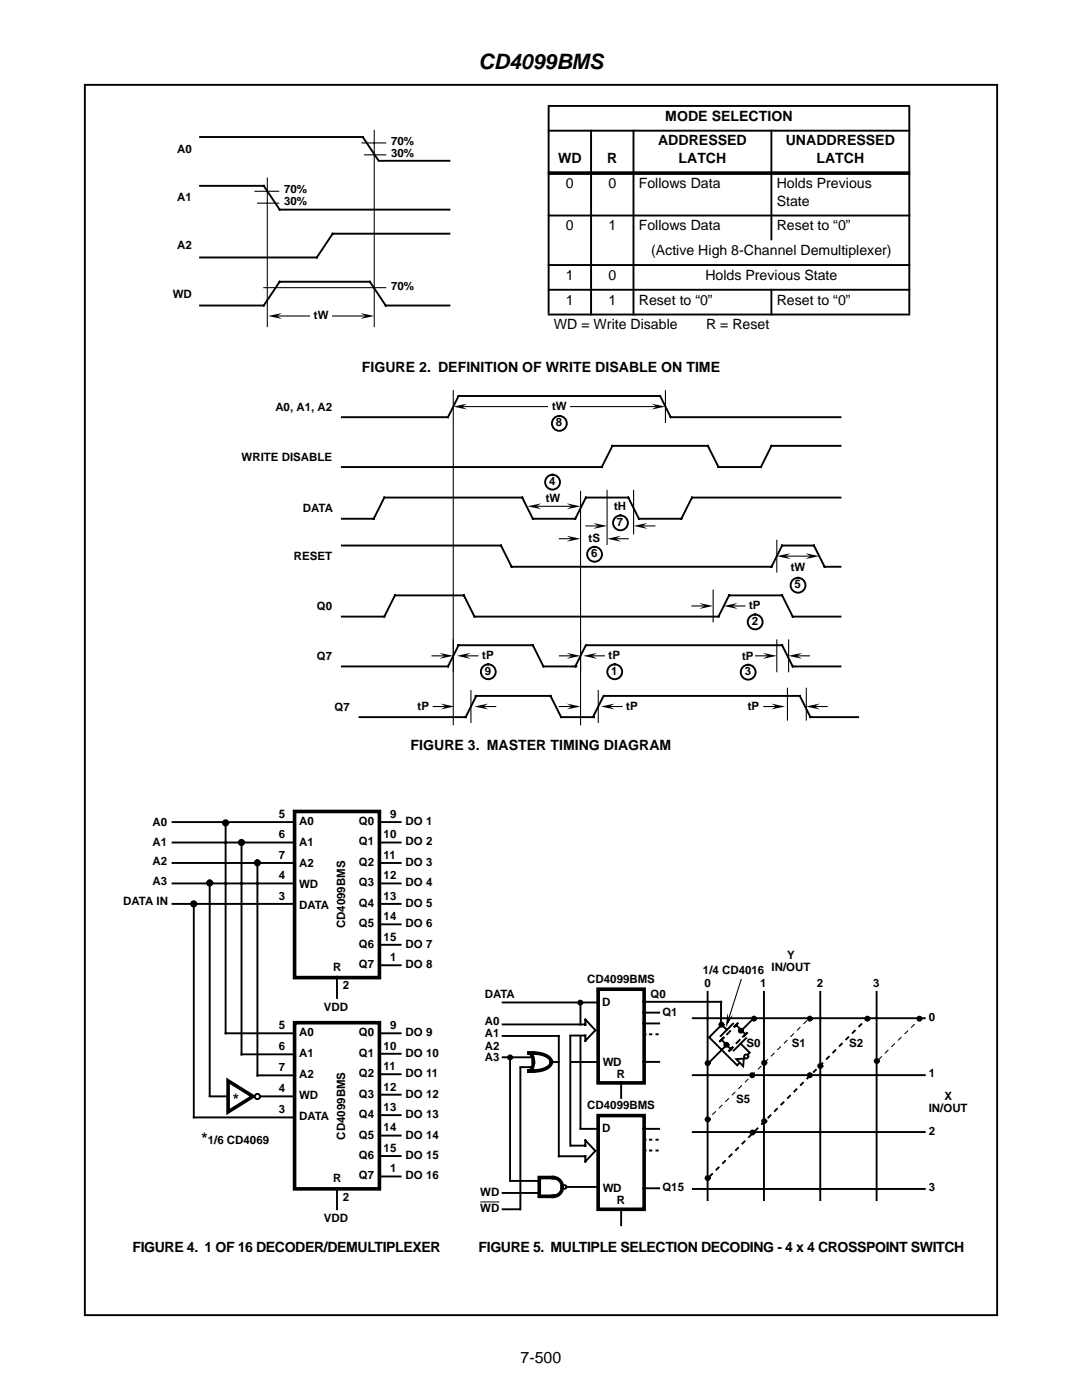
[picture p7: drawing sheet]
<svg xmlns="http://www.w3.org/2000/svg" width="216mm" height="279mm" viewBox="0 0 216 279" stroke-linecap="round" stroke-linejoin="round" font-family="sans-serif">
<path d="M16.9 16.9h182.1v245.6h-182.1zM39.9 27.3h32.5l3.2 4.8M39.9 37.1h12.7l3.2 4.7h33.9M75.9 32.1h13.8M89.7 46.6h-23.3l-3.2 4.8h-23.3M39.9 61h12.7l3.2-4.8h18l3.2 4.8h12.7" fill="none" stroke="#000" stroke-width=".38"/>
<path d="M50.9 38.2h4.7M53.3 35.5v29.7M72.2 28.5h4.8M72.7 30.9h4.3M74.7 26v39.2M51.4 40.5h4.2M52.6 57.4h24.4M55.3 63.1h17.6" fill="none" stroke="#000" stroke-width=".21"/>
<path d="M53.5 63.1l2.8-.6-1 .6 1 .6zM71.9 62.5l2.8 .6-2.8 .6 1-.6z" fill="#000"/>
<g fill="#fff">
<path d="M62 61.7h4.2v2.4h-4.2z" fill-rule="evenodd"/>
<path d="M109.5 19.7h71.9v49.9h-71.9z" fill-rule="evenodd"/>
</g>
<path d="M109.3 21.1h72.3zM109.3 26.1h72.3zM153.9 25.9v22.1zM109.3 43h72.3zM109.3 52.9h72.3zM109.3 57.8h72.3zM109.5 21.3v41.3zM117.9 25.9v37zM126.4 25.9v37zM153.9 57.7v5.2zM181.4 21.3v41.3zM109.3 62.8h72.3z" fill="#000" stroke="#000" stroke-width=".38"/>
<path d="M109.3 34.5h72.3z" fill="#000" stroke="#000" stroke-width=".72" stroke-linecap="butt"/>
<path d="M68.2 83.3h21.2l2.1-4.3h40.2l2.1 4.3h33.9M167.7 89h-13.8l-2.1 4.2h-8.4l-2.2-4.2h-19l-2.1 4.2h-51.9M167.7 99.3h-29.6l-2.1 4.2h-8.5l-2.1-4.2h-8.5l-2.1 4.2h-8.5l-2.1-4.2h-27.5l-2.1 4.2h-6.4M68.2 108.9h31.8l2.1 4.2h51.8l2.2-4.2h6.3l2.1 4.2h3.2M68.2 123.1h8.5l2.1-4.3h13.8l2.1 4.3h48.7l2.1-4.3h10.6l2.1 4.3h9.5M68.2 133h21.2M91.4 128.8h14.9l2.1 4.2M91.5 128.8l-2.1 4.2M108.5 133h6.5M116.9 128.8l-2.1 4.2M117.1 128.8h39l2.1 4.2h9.5" fill="none" stroke="#000" stroke-width=".38"/>
<path d="M90.4 78v66.6M132.8 78v6.3M92.2 81.1h38.8" fill="none" stroke="#000" stroke-width=".21"/>
<path d="M90.4 81.1l2.8-.5-1 .5 1 .6zM130 80.6l2.8 .5-2.8 .6 1-.6z" fill="#000"/>
<path d="M109.5 79.9h4.2v2.4h-4.2z" fill-rule="evenodd" fill="#fff"/>
<g fill="none" stroke="#000" stroke-width=".38">
<circle cx="110.3" cy="96.2" r="1.48"/>
<circle cx="111.6" cy="84.5" r="1.48"/>
<circle cx="118.6" cy="110.6" r="1.48"/>
<circle cx="123.8" cy="104.4" r="1.48"/>
</g>
<path d="M115.8 98.1v46.5M121.1 97.9v10.8M126.4 97.9v8.6M107 101h7.1M111.6 107.5h2.5M116.9 105h2.5M122.9 107.5h2.5M128.2 105h2.5M155 107.8v6.4M156.7 111h5" fill="none" stroke="#000" stroke-width=".21"/>
<path d="M105.3 101l2.7-.5-1 .5 1 .6zM113.1 100.5l2.7 .5-2.7 .6 1-.6zM113.1 106.9l2.7 .6-2.7 .6 1-.6zM118.4 104.4l2.7 .6-2.7 .5 1-.5zM121.1 107.5l2.8-.6-1 .6 1 .6zM126.4 105l2.8-.6-1 .6 1 .5zM155 111l2.8-.6-1.1 .6 1.1 .6zM160.7 110.4l2.8 .6-2.8 .6 1-.6z" fill="#000"/>
<path d="M157.1 111.9h4.3v2.4h-4.3z" fill-rule="evenodd" fill="#fff"/>
<g fill="none" stroke="#000" stroke-width=".38">
<path d="M94.9 138.9h14.9l2.2 4.2M95 138.9l-2 4.2h-21.3M120.4 138.9l-2.1 4.2M120.6 138.9h39l2.1 4.2h9.5M112 143.1h6.5M34.4 164.1h24M34.4 168.1h24M34.4 172.2h24M34.4 176.3h24M41.8 175.7v43M45 163.9v42.3h13.4M48.2 168.5v42"/>
<path d="M51.4 171.6v43.1M34.4 180.4h24M38.7 180.5v42.5h19.7M67.2 194.9v4.3M41.8 218.8h16.6M48.2 210.4h10.2M51.4 214.6h7M75.7 206.2h4.2M75.7 210.3h4.2M75.7 214.4h4.2M75.7 218.5h4.2M75.7 222.5h4.2"/>
<path d="M75.7 226.6h4.2M75.7 230.7h4.2M75.7 234.8h4.2"/>
<circle cx="159.2" cy="116.8" r="1.48"/>
<circle cx="97.4" cy="134.1" r="1.48"/>
<circle cx="122.7" cy="134.1" r="1.48"/>
<circle cx="149.3" cy="134.2" r="1.48"/>
<circle cx="150.7" cy="124.1" r="1.48"/>
</g>
<g fill="#000">
<path d="M87.7 130.3l2.7 .6-2.7 .6 1-.6zM91.2 130.9l2.7-.6-1 .6 1 .6zM113.1 130.3l2.7 .6-2.7 .6 1-.6zM116.4 130.9l2.7-.6-1 .6 1 .6zM139.5 120.4l2.8 .5-2.8 .6 1.1-.6zM144.4 120.9l2.8-.5-1 .5 1 .6zM152.2 130.3l2.8 .6-2.8 .6 1.1-.6zM157.3 130.9l2.8-.6-1.1 .6 1.1 .6zM87.9 140.4l2.8 .6-2.8 .6 1-.6zM94.7 141l2.7-.6-1 .6 1 .6zM113.1 140.4l2.7 .6-2.7 .6 1-.6zM119.9 141l2.8-.6-1.1 .6 1.1 .6z"/>
<path d="M153.9 140.4l2.8 .6-2.8 .6 1-.6zM160.8 141l2.8-.6-1 .6 1 .6z"/>
</g>
<g fill="none" stroke="#000" stroke-width=".21">
<path d="M142.3 117.8v6.3M86.2 130.9h2.5M90.4 127.7v6.4M92.9 130.9h2.5M94 137.8v6.4M111.6 130.9h2.5M115.8 127.7v6.4M118.1 130.9h2.5M119.4 137.8v6.4M138.1 120.9h2.5M146.2 120.9h2.5M150.8 130.9h2.5"/>
<path d="M155 127.7v6.4M157.1 137.4v6.3M157.4 127.7v6.4M159 130.9h2.5M160.9 137.4v6.3M86.4 141h2.5M96.4 141h2.5M111.6 141h2.5M121.6 141h2.5M152.4 141h2.5M162.6 141h2.5"/>
</g>
<g fill="#000" stroke="#000" stroke-width=".38">
<circle cx="41.9" cy="176.2" r=".53"/>
<circle cx="45" cy="164.2" r=".53"/>
<circle cx="48.2" cy="168.1" r=".53"/>
<circle cx="51.4" cy="172.2" r=".53"/>
<circle cx="38.7" cy="180.4" r=".53"/>
</g>
<path d="M58.8 204.1h16.9v33.2h-16.9z" fill="none" stroke="#000" stroke-width=".72"/>
<path d="M45.5 215.7l5 3.1-5 3.1z" fill="#fff" stroke="#000" stroke-width=".72"/>
<circle cx="51.4" cy="218.8" r=".53" fill="#fff" stroke="#000" stroke-width=".38"/>
<path d="M58.8 161.9h16.9v33.2h-16.9zM119.4 197.4h9.1v18.7h-9.1z" fill="none" stroke="#000" stroke-width=".72"/>
<g fill="none" stroke="#000" stroke-width=".38">
<path d="M75.7 164.1h4.2M75.7 168.1h4.2M75.7 172.2h4.2M75.7 176.3h4.2M75.7 180.4h4.2M75.7 184.5h4.2M75.7 188.6h4.2M75.7 192.6h4.2M128.4 199.9h15.5M141.2 198v41.5M143.9 199.9v4.3M152.4 198v41.5"/>
<path d="M163.7 198v41.5M174.9 198v41.5M128.4 202.1h3.1M128.4 204.3h3.1M128.4 211.9h3.1M128.4 206.4h3.2M138.2 203.2h46.3M138.2 214.6h46.3M141.6 207.1l5.5 5.5M144 204.5l-2.5 2.5M144 207.6l1.9 1.8M144.4 204.9l.6 .6"/>
<path d="M144.4 207.1l-.7 .7M144.8 208.8l-3.4 3.4M145.7 205.8l-.6 .6M146.1 209l-.6 .6M146.2 209.1l-.6 .6M146.3 204.3l-2.5 2.5M146.9 204.6l1.9 1.9M147.2 204.2l-.6 .7M147.2 204.3l-.6 .6M147.6 207.5l-.6 .7M147.8 208.3l1.7 1.7M148.9 206.3l-.7 .6"/>
<path d="M148.9 207.2l-2.5 2.5M149.1 206.1l-.6 .7M149.6 210.1l-2.5 2.5M150.3 203.3l-2.7 2.7M173 203.2l-31.6 31.8M67.2 237.1v4.2M128.4 227.4h3.1M128.4 229.6h3.1M138.2 225.9h46.3M138.2 237.3h46.3"/>
</g>
<path d="M128.4 206.4h3.2M173 203.2l-31.6 31.8M128.4 227.4h3.1M128.4 229.6h3.1" fill="none" stroke="#fff" stroke-width=".38"/>
<path d="M161.5 203.2l-20.1 20M183.7 203.2l-8.7 8.6" fill="none" stroke="#fff" stroke-width=".21"/>
<path d="M147.9 195.5l-2.5 7.8M161.5 203.2l-20.1 20M183.7 203.2l-8.7 8.6" fill="none" stroke="#000" stroke-width=".21"/>
<g fill="#000" stroke="#000" stroke-width=".38">
<circle cx="144" cy="204.5" r=".41"/>
<circle cx="144.9" cy="208.5" r=".41"/>
<circle cx="147.8" cy="205.7" r=".41"/>
<circle cx="150.1" cy="214.6" r=".41"/>
<circle cx="150.4" cy="203.3" r=".41"/>
<circle cx="152.5" cy="212.1" r=".41"/>
<circle cx="161.6" cy="214.6" r=".41"/>
<circle cx="161.6" cy="203.3" r=".41"/>
<circle cx="163.7" cy="212.7" r=".41"/>
<circle cx="173.1" cy="203.3" r=".41"/>
<circle cx="175" cy="211.8" r=".41"/>
<circle cx="183.5" cy="203.3" r=".41"/>
<circle cx="141.2" cy="223.4" r=".41"/>
<circle cx="141.2" cy="235.1" r=".41"/>
<circle cx="150.2" cy="226" r=".41"/>
<circle cx="152.5" cy="223.8" r=".41"/>
</g>
<path d="M145.1 202.2l.3 1.1 .9-.7-1.4 2.4z" fill="#000"/>
<g fill="#fff" stroke="#000" stroke-width=".38">
<path d="M146.9 211.4l1.5-.1-.1 1.5z"/>
<circle cx="148.9" cy="210.8" r=".41"/>
</g>
<path d="M100.3 200.1h18.9M100.3 204.4h16.5M113.9 211.9h5.2M116.8 203.5v1.1M116.8 203.5l2 2.1M118.8 205.6l-2 2.1v-1h-3M100.3 238.1h7.2M101.9 235.7h5.6" fill="none" stroke="#000" stroke-width=".38"/>
<path d="M106.4 211.9l-.2 1.3-.3 .4-.3 .1h1.9l1.2-.4 1-.6 .3-.7-.3-.8-1-.6-1.2-.4-1.9-.1 .3 .3 .3 .3 .2 1.3M112.2 236.9l-.3 1-.8 .7-.7 .2h-2.8v-3.8h2.8l.7 .2 .8 .6 .3 1.1" fill="none" stroke="#000" stroke-width=".72"/>
<circle cx="112.7" cy="236.9" r=".37" fill="#fff" stroke="#000" stroke-width=".38"/>
<g fill="none" stroke="#000" stroke-width=".38">
<path d="M100.3 211h6.1M100.3 206.7h11.2M101.8 210.9v24.8M103.8 213h2.1M103.8 213.3v28M110.2 211.9h1.3M111.5 206.9v23.9h5.3v1l2-2.1M113.8 206.9v21.7M115.8 200.2v4.3M115.8 206.9v18.3M123.9 215.9v3.2M113.1 236.9h6.3"/>
<path d="M114.1 228.6h2.7M115.8 225.3h3.6M116.8 227.6v1M116.8 227.6l2 2.1M128.4 237.1h3.1M128.4 225.3h3.1M100.3 241.3h3.4M123.9 241.3v3.2"/>
</g>
<path d="M119.4 222.6h9.1v18.7h-9.1z" fill="none" stroke="#000" stroke-width=".72"/>
<path d="M95.8 239.9h3.9z" fill="#000" stroke="#000" stroke-width=".2"/>
<g fill="#000" stroke="#000" stroke-width=".38">
<circle cx="101.8" cy="211" r=".41"/>
<circle cx="115.8" cy="200.1" r=".41"/>
<circle cx="141.2" cy="212.2" r=".41"/>
</g>
<text font-size="4.2" x="95.5" y="13.8">CD4099BMS</text>
<g font-size="3.2">
<text x="46.4" y="220.6">*</text>
<text x="40.2" y="228.3">*</text>
<text x="103.9" y="272">7-500</text>
</g>
<g font-size="2.8">
<text x="131.3" y="29">ADDRESSED</text>
<text x="132.8" y="24.1">MODE SELECTION</text>
<text x="156.8" y="29">UNADDRESSED</text>
<text x="111.4" y="32.6">WD</text>
<text x="121.2" y="32.6">R</text>
<text x="135.4" y="32.6">LATCH</text>
<text x="162.9" y="32.6">LATCH</text>
<text x="112.9" y="37.5">0</text>
<text x="121.4" y="37.5">0</text>
<text x="127.5" y="37.5">Follows Data</text>
<text x="155" y="37.5">Holds Previous</text>
<text x="155" y="41">State</text>
<text x="112.9" y="46">0</text>
<text x="121.4" y="46">1</text>
<text x="127.5" y="46">Follows Data</text>
<text x="155" y="46">Reset to “0”</text>
<text x="129.9" y="50.9">(Active High 8-Channel Demultiplexer)</text>
<text x="112.9" y="55.8">1</text>
<text x="121.4" y="55.8">0</text>
<text x="140.8" y="55.8">Holds Previous State</text>
<text x="110.5" y="65.7">WD = Write Disable</text>
<text x="112.9" y="60.8">1</text>
<text x="121.4" y="60.8">1</text>
<text x="127.5" y="60.8">Reset to “0”</text>
<text x="140.9" y="65.7">R = Reset</text>
<text x="155" y="60.8">Reset to “0”</text>
<text x="72.2" y="74.3">FIGURE 2. DEFINITION OF WRITE DISABLE ON TIME</text>
<text x="81.9" y="149.6">FIGURE 3. MASTER TIMING DIAGRAM</text>
<text x="26.4" y="249.8">FIGURE 4. 1 OF 16 DECODER/DEMULTIPLEXER</text>
<text x="95.5" y="249.8">FIGURE 5. MULTIPLE SELECTION DECODING - 4 x 4 CROSSPOINT SWITCH</text>
</g>
<g font-size="2.3">
<text x="78" y="28.9">70%</text>
<text x="35.3" y="30.5">A0</text>
<text x="78" y="31.3">30%</text>
<text x="35.3" y="40.2">A1</text>
<text x="56.7" y="38.5">70%</text>
<text x="56.7" y="40.9">30%</text>
<text x="35.3" y="49.8">A2</text>
<text x="34.5" y="59.4">WD</text>
<text x="78" y="57.8">70%</text>
<text x="62.6" y="63.7">tW</text>
<text x="54.9" y="82">A0, A1, A2</text>
<text x="110.1" y="81.9">tW</text>
<text x="110.9" y="85.1">8</text>
<text x="48.2" y="91.9">WRITE DISABLE</text>
<text x="108.9" y="100.3">tW</text>
<text x="109.6" y="96.8">4</text>
<text x="122.5" y="101.8">tH</text>
<text x="60.4" y="102.2">DATA</text>
<text x="123.1" y="105">7</text>
<text x="58.6" y="111.8">RESET</text>
<text x="117.4" y="108.1">tS</text>
<text x="118" y="111.2">6</text>
<text x="157.8" y="114">tW</text>
<text x="158.5" y="117.4">5</text>
<text x="63.2" y="121.8">Q0</text>
<text x="149.5" y="121.6">tP</text>
<text x="150" y="124.7">2</text>
<text x="63.2" y="131.7">Q7</text>
<text x="96.2" y="131.5">tP</text>
<text x="121.4" y="131.5">tP</text>
<text x="148.1" y="131.6">tP</text>
<text x="96.7" y="134.7">9</text>
<text x="122" y="134.7">1</text>
<text x="148.6" y="134.8">3</text>
<text x="66.8" y="141.8">Q7</text>
<text x="83.3" y="141.7">tP</text>
<text x="125" y="141.7">tP</text>
<text x="149.2" y="141.7">tP</text>
<text x="30.4" y="164.8">A0</text>
<text x="55.7" y="163.2">5</text>
<text x="55.7" y="167.3">6</text>
<text x="59.7" y="164.6">A0</text>
<text x="71.6" y="164.6">Q0</text>
<text x="76.5" y="167.3">10</text>
<text x="77.8" y="163.2">9</text>
<text x="80.9" y="164.6">DO 1</text>
<text x="30.4" y="168.8">A1</text>
<text x="30.4" y="172.7">A2</text>
<text x="55.7" y="171.4">7</text>
<text x="59.7" y="168.8">A1</text>
<text x="59.7" y="173">A2</text>
<text x="71.6" y="172.8">Q2</text>
<text x="71.6" y="168.7">Q1</text>
<text x="76.5" y="171.4">11</text>
<text x="80.9" y="168.7">DO 2</text>
<text x="80.9" y="172.8">DO 3</text>
<text x="30.4" y="176.6">A3</text>
<text x="55.7" y="175.5">4</text>
<text x="55.7" y="179.6">3</text>
<text x="59.7" y="177.2">WD</text>
<text x="71.6" y="176.9">Q3</text>
<text x="76.5" y="175.5">12</text>
<text x="76.5" y="179.6">13</text>
<text x="80.9" y="176.9">DO 4</text>
<text x="24.6" y="180.5">DATA IN</text>
<text x="59.7" y="181.4">DATA</text>
<text x="68.9" y="185.3" transform="rotate(-90 68.9 185.3)">CD4099BMS</text>
<text x="71.6" y="185.1">Q5</text>
<text x="71.6" y="181">Q4</text>
<text x="76.5" y="183.6">14</text>
<text x="80.9" y="181">DO 5</text>
<text x="80.9" y="185.1">DO 6</text>
<text x="71.6" y="189.1">Q6</text>
<text x="76.5" y="187.7">15</text>
<text x="77.8" y="191.8">1</text>
<text x="80.9" y="189.1">DO 7</text>
<text x="157.1" y="191.4">Y</text>
<text x="66.5" y="193.8">R</text>
<text x="68.4" y="197.5">2</text>
<text x="71.6" y="193.2">Q7</text>
<text x="80.9" y="193.2">DO 8</text>
<text x="117.2" y="196.1">CD4099BMS</text>
<text x="140.3" y="194.3">1/4 CD4016 IN/OUT</text>
<text x="140.6" y="197">0</text>
<text x="151.7" y="197">1</text>
<text x="163" y="197">2</text>
<text x="174.2" y="197">3</text>
<text x="64.6" y="201.7">VDD</text>
<text x="96.7" y="199.2">DATA</text>
<text x="120.2" y="200.7">D</text>
<text x="129.8" y="199.1">Q0</text>
<text x="132.2" y="202.8">Q1</text>
<text x="185.3" y="203.8">0</text>
<text x="55.7" y="205.4">5</text>
<text x="55.7" y="209.6">6</text>
<text x="59.7" y="206.8">A0</text>
<text x="71.6" y="206.8">Q0</text>
<text x="76.5" y="209.5">10</text>
<text x="77.8" y="205.4">9</text>
<text x="80.9" y="206.8">DO 9</text>
<text x="96.7" y="204.7">A0</text>
<text x="96.7" y="206.9">A1</text>
<text x="96.7" y="209.5">A2</text>
<text x="149" y="209">S0</text>
<text x="158" y="209">S1</text>
<text x="169.4" y="209">S2</text>
<text x="55.7" y="213.8">7</text>
<text x="59.7" y="211">A1</text>
<text x="59.7" y="215.2">A2</text>
<text x="71.6" y="215">Q2</text>
<text x="71.6" y="210.9">Q1</text>
<text x="76.5" y="213.6">11</text>
<text x="80.9" y="210.9">DO 10</text>
<text x="80.9" y="215">DO 11</text>
<text x="96.7" y="211.7">A3</text>
<text x="120.3" y="212.7">WD</text>
<text x="123.1" y="215.1">R</text>
<text x="185.3" y="215">1</text>
<text x="55.7" y="218">4</text>
<text x="59.7" y="219.4">WD</text>
<text x="71.6" y="219.1">Q3</text>
<text x="76.5" y="217.6">12</text>
<text x="76.5" y="221.7">13</text>
<text x="80.9" y="219.1">DO 12</text>
<text x="117.2" y="221.3">CD4099BMS</text>
<text x="146.9" y="220.1">S5</text>
<text x="185.3" y="221.9">IN/OUT</text>
<text x="188.4" y="219.5">X</text>
<text x="55.7" y="222.2">3</text>
<text x="59.7" y="223.6">DATA</text>
<text x="68.9" y="227.4" transform="rotate(-90 68.9 227.4)">CD4099BMS</text>
<text x="71.6" y="227.2">Q5</text>
<text x="71.6" y="223.1">Q4</text>
<text x="76.5" y="225.8">14</text>
<text x="80.9" y="223.1">DO 13</text>
<text x="80.9" y="227.2">DO 14</text>
<text x="120.2" y="225.9">D</text>
<text x="185.3" y="226.6">2</text>
<text x="41.5" y="228.3">1/6 CD4069</text>
<text x="71.6" y="231.3">Q6</text>
<text x="76.5" y="229.9">15</text>
<text x="77.8" y="234">1</text>
<text x="80.9" y="231.3">DO 15</text>
<text x="66.5" y="235.9">R</text>
<text x="68.4" y="239.6">2</text>
<text x="71.6" y="235.4">Q7</text>
<text x="80.9" y="235.4">DO 16</text>
<text x="95.8" y="238.7">WD</text>
<text x="120.3" y="237.9">WD</text>
<text x="132.2" y="237.7">Q15</text>
<text x="185.3" y="237.8">3</text>
<text x="64.6" y="243.8">VDD</text>
<text x="95.8" y="242">WD</text>
<text x="123.1" y="240.3">R</text>
</g>
</svg>
